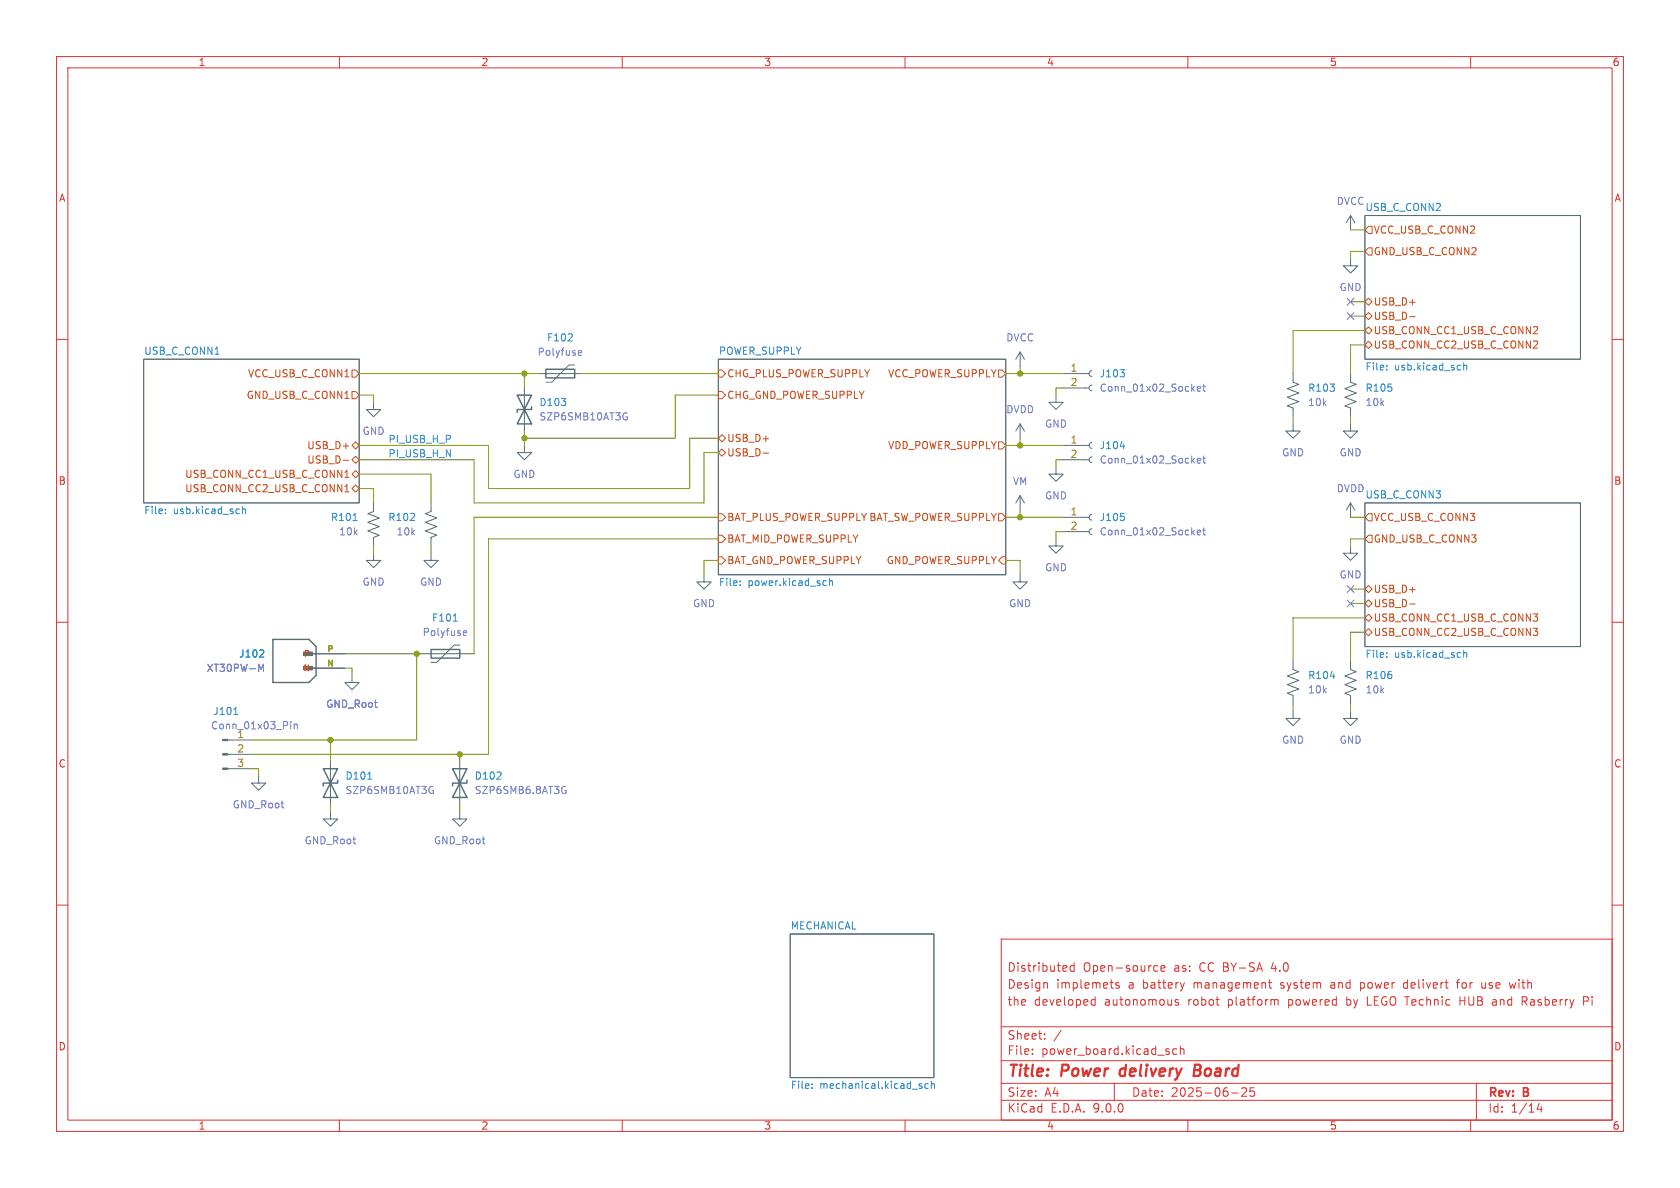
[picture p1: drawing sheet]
<svg xmlns="http://www.w3.org/2000/svg" width="297mm" height="210mm" viewBox="0 0 297 210" stroke-linecap="round" stroke-linejoin="round" font-family="sans-serif">
<g fill="none" stroke="#dc322f" stroke-width=".18">
<path d="M10 10h277v190h-277zM12 12h273v186h-273zM60 10v2M110 10v2M160 10v2M210 10v2M260 10v2M10 60h2M285 60h2M10 110h2M285 110h2M10 160h2"/>
<path d="M177 166h108v32h-108zM185 173.7l.2 .2v.8M188.5 170.8l.1 .3-.7 .1M189.9 170.2v1.5M189.9 170.8l-.4-.1-.3 .3v.4l.1 .2h.6M193 177.6h.6M193 176.8h.6M193.6 176.2v1.5M197.8 173.8l-.3-.1-.3 .2 .1 .2 .5 .2v.3h-.6M204.1 171.6h.6M204.1 170.8h.6M205.2 171.2l.8-.1-.1-.3-.4-.1-.3 .2 .1 .7h.6"/>
<path d="M208.3 176.8l-.3-.1-.3 .2 .1 .2 .5 .2v.3h-.6M209.4 173.7l-.4 1M224.2 173.7h.6M224.5 173.2v1.3l.3 .2M225.4 176.8h.5l.1 .9M240.5 173.7v1.5M240.5 174.6l.2 .1M240.7 173.7l-.2 .1M241.7 176.2v1.5h.8M248.4 173.7l-.3 .3v.4l.3 .3M257.5 173.7h.5M258 173.2l-.3 .2v1.3"/>
<path d="M258.1 176.2v1.5M258.1 176.9h.9M262 173.7v.9h.5M264 177.7h.4M264 176.7l.5 .1M264 177.1h.4M266.8 173.7l.3 1 .3-.7 .3 .7M269.5 177l.5 .7M269.9 176.3l-.2-.1h-.6v1.5M269.9 176.8l-.2 .2h-.6M280 177l.7-.1 .1-.2-.1-.4-.2-.1h-.5v1.5M285 160h2"/>
<path d="M60 198v2M110 198v2M160 198v2M177 194.5h108M177 191.5h108M177 187.5h108M177 181.5h108M182.5 186.3v.1M182.5 185.5v.1M184.7 183.6v.1M184.7 182.8v.1M187.6 182.1l-1.3 2"/>
<path d="M197 191.5v3M206.7 186v.3M208 185.5l-.4-.1-.3 .3v.4l.2 .2h.5M208.7 185.5l.2-.1 .3 .1 .1 .9M208.7 184.9v1.5M210 198v2M217.7 193.2h1.2M219.5 192.4l.6-.1 .2 .1 .1 .3-.9 1.1h.9M221.7 192.3h-.7v.7l.2-.1h.5l.1 .3-.1 .5-.2 .1-.5-.1M260 198v2M261 191.5v6.5M272.1 195l-.4 1.1h1"/>
<path d="M272.5 195.6v1"/>
</g>
<path d="M198.1 189.1l-.2 .7 .4 .4M211.1 189.2h.7M211.8 189.2l.3 .1M211.9 188.2h-.6l-.3 2 1-.1M212 189.1l-.2 .1" fill="none" stroke="#dc322f" stroke-width=".4"/>
<g fill="none" stroke="#586e75" stroke-width=".18">
<path d="M238.8 38.1l.7 1.3M238.8 38.1l-.8 1.3M238.8 38.1v2.5M241.3 38.1h38.1v25.4h-38.1zM238.8 45.7v1.3h1.2l-1.2 1.3-1.3-1.3h1.3M25.4 63.5h38.1v25.4h-38.1zM66 71.1v1.3h-1.2l1.2 1.3 1.3-1.3h-1.3M92.7 78.7v1.3h1.3l-1.3 1.3-1.3-1.3h1.3M92.7 68.6v7.6M95.2 66h7.7M101.6 64.5h-1l-3.1 3.1h-1M127 63.5h50.8v38.1h-50.8z"/>
<path d="M180.3 62.2l.8 1.3M180.3 62.2l-.7 1.3M180.3 62.2v2.6M180.3 74.9v2.6M180.3 74.9l-.7 1.3M180.3 74.9l.8 1.3M186.7 69.9v1.2h-1.3l1.3 1.3 1.3-1.3h-1.3M188 66h4.5M188 68.6h4.5M188 78.7h4.5M193 65.5l-.3 .2-.2 .3 .2 .4 .3 .1M193 68.1l-.3 .1-.2 .4 .2 .3 .3 .2"/>
<path d="M193 78.2l-.3 .2-.2 .3 .2 .4 .3 .1M228.6 74.9v1.3h-1.3l1.3 1.3 1.3-1.3h-1.3M228.6 66v1.6l1 .3-2 .8 2 .8-2 .7 2 .8-2 .8 1 .3v1.6M238.8 66v1.6l1 .3-2.1 .8 2.1 .8-2.1 .7 2.1 .8-2.1 .8 1.1 .3v1.6M238.8 74.9v1.3h-1.3l1.3 1.3 1.2-1.3h-1.2M66 97.8v1.3h1.3l-1.3 1.2-1.2-1.2h1.2M66 88.9v1.5l-1 .4 2.1 .8-2.1 .7 2.1 .8-2.1 .8 2.1 .7-1.1 .4v1.5M76.2 97.8v1.3h1.3l-1.3 1.2-1.3-1.2h1.3M76.2 88.9v1.5l-1 .4 2 .8-2 .7 2 .8-2 .8 2 .7-1 .4v1.5M180.3 87.6v2.6M180.3 87.6l-.7 1.3M180.3 87.6l.8 1.3"/>
<path d="M186.7 95.3v1.2h-1.3l1.3 1.3 1.3-1.3h-1.3M186.7 82.6v1.2h-1.3l1.3 1.3 1.3-1.3h-1.3M188 81.3h4.5M188 91.4h4.5M188 94h4.5M193 80.8l-.3 .1-.2 .4 .2 .3 .3 .2M193 90.9l-.3 .2-.2 .3 .2 .4 .3 .1M193 93.5l-.3 .1-.2 .4 .2 .3 .3 .2M238.8 96.5v1.3h1.2l-1.2 1.3-1.3-1.3h1.3M238.8 88.9v2.5M238.8 88.9l-.8 1.3M238.8 88.9l.7 1.3"/>
<path d="M241.3 88.9h38.1v25.4h-38.1zM55.9 115.6h5.1M55.9 118.1h5.1M62.2 119.4v1.3h-1.2l1.2 1.2 1.3-1.2h-1.3M74.9 115.6h7.6M81.3 114h-1l-3.1 3.1h-1M124.5 101.6v1.3h1.2l-1.2 1.2-1.3-1.2h1.3M180.3 101.6v1.3h-1.2l1.2 1.2 1.3-1.2h-1.3M228.6 116.8v1.6l1 .3-2 .8 2 .8-2 .7 2 .8-2 .8 1 .3v1.6M238.8 116.8v1.6l1 .3-2.1 .8 2.1 .8-2.1 .7 2.1 .8-2.1 .8 1.1 .3v1.6M40.2 130.8h4.2M40.2 133.4h4.2"/>
<path d="M40.2 135.9h4.2M45.7 137.2v1.2h-1.3l1.3 1.3 1.3-1.3h-1.3M58.4 134.6v7.6M81.3 134.6v7.6M228.6 125.7v1.3h-1.3l1.3 1.3 1.3-1.3h-1.3M238.8 125.7v1.3h-1.3l1.3 1.3 1.2-1.3h-1.2M58.4 143.5v1.3h-1.3l1.3 1.3 1.3-1.3h-1.3M81.3 143.5v1.3h-1.3l1.3 1.3 1.2-1.3h-1.2M139.7 165.1h25.4v25.4h-25.4z"/>
</g>
<g fill="none" stroke="#cb4b16" stroke-width=".18">
<path d="M241.3 58.4l.6-.6 .7 .6-.7 .7zM241.3 55.9l.6-.7 .7 .7-.7 .6zM241.3 53.3l.6-.6 .7 .6-.7 .7zM241.9 40h.7v1.3h-.7l-.6-.7zM241.9 43.8h.7v1.3h-.7l-.6-.6zM249.2 56h1M271.6 57.7l.2 .3v.3l-.8 .7h.8M62.2 78.7l.7-.6 .6 .6-.6 .7zM62.2 65.4h.7l.6 .6-.6 .7h-.7zM62.2 69.2h.7l.6 .7-.6 .6h-.7zM127 69.2h.6l.7 .7-.7 .6h-.6zM127 65.4h.6l.7 .6-.7 .7h-.6z"/>
<path d="M127 77.5l.6-.7 .7 .7-.7 .6zM176.5 78.1h.7l.6 .6-.6 .7h-.7zM176.5 65.4h.7l.6 .6-.6 .7h-.7zM241.3 61l.6-.7 .7 .7-.7 .6zM271.6 60.3l.2 .2v.3l-.8 .7h.8M60.7 81.4h.9M61 84.4h.7M61 86.9h.7M61.2 83.3l.1-.2v1.3M61.2 85.9l.1-.2v1.2M62.2 83.8l.7-.6 .6 .6-.6 .7zM62.2 81.3l.7-.7 .6 .7-.6 .6z"/>
<path d="M62.2 86.4l.7-.7 .6 .7-.6 .6zM127 98.4h.6l.7 .7-.7 .6h-.6zM127 90.8h.6l.7 .6-.7 .7h-.6zM127 94.6h.6l.7 .7-.7 .6h-.6zM127 80l.6-.6 .7 .6-.7 .6zM134.9 80.1h1M176.5 90.8h.7l.6 .6-.6 .7h-.7zM177.2 98.4h.6v1.3h-.6l-.7-.6zM241.9 90.8h.7v1.3h-.7l-.6-.7zM241.9 94.6h.7v1.3h-.7l-.6-.6zM241.3 109.2l.6-.6 .7 .6-.7 .7zM241.3 106.7l.6-.7 .7 .7-.7 .6z"/>
<path d="M241.3 111.8l.6-.7 .7 .7-.7 .6zM241.3 104.1l.6-.6 .7 .6-.7 .7zM249.2 106.8h1M271 108.5h.8l-.4 .5M271 111.1h.8l-.4 .5M271.7 109.1l.1 .2-.1 .4M271.7 111.6l.1 .2-.1 .5"/>
</g>
<g fill="none" stroke="#268bd2" stroke-width=".18">
<path d="M101.1 59.1v.4M38 62.6h.7M100.4 60.3h.8M198 65.3h.8l-.4 .5M198 78.9h.8M198.7 65.9l.1 .2-.1 .5M245.1 64.6v.1M245.1 65.3v.1M258.8 64.1v1.3M258.8 64.7l.1-.1h.3l.1 .8M29.2 90.7v.1M29.2 90v.1"/>
<path d="M42.9 89.5v1.3M42.9 90.1l.1-.1h.3l.1 .8M62.4 92h.7M198.1 90.7h.6M198.7 91.3l.1 .2-.1 .5M46.5 114.9l.1 .2v.3l-.7 .7h.7M80.1 109.8h.8M130.8 103.4v.1M130.8 102.7v.1M145.7 102.7h.4M146.1 103.4l-.4 .1M146.6 102.8l.2-.1h.3l.1 .8"/>
<path d="M146.6 102.2v1.3M235.2 119.5h.8M245.1 116.1v.1M245.1 115.4v.1M258.8 114.9v1.3M258.8 115.5l.1-.1h.3l.1 .8M41.3 126.3h.8M65 137.7h.7M143.5 192.3v.1M143.5 191.6v.1M162.7 192h.3v.2l-.2 .2h-.2M162.7 191.6h.3"/>
<path d="M164.1 191.6h-.4l-.2 .2 .1 .5h.5M164.7 191.7l.1-.1h.3l.1 .8M164.7 191.1v1.3"/>
</g>
<path d="M91.4 69.9l2.6 5h-2.6l2.6-5zM94 71.9v.5h-2.6v.5M96.5 65.3h5.1v1.5h-5.1zM48.3 113h6.3l1.3 1.3v5.1l-1.3 1.3h-6.3zM54 115.6h1.9M54 118.1h1.9M76.2 114.8h5.1v1.5h-5.1zM57.1 135.9l2.6 5.1h-2.6l2.6-5.1zM59.7 137.9v.5h-2.6v.5M80 135.9l2.5 5.1h-2.5l2.5-5.1zM82.5 137.9v.5h-2.5v.5" fill="none" stroke="#586e75" stroke-width=".25"/>
<g fill="none" stroke="#6c71c4" stroke-width=".18">
<path d="M238.2 52.7l1.2 1.2M238.2 55.3l1.2 1.2M239.4 52.7l-1.2 1.2M239.4 55.3l-1.2 1.2M102.2 62.6l.2 .2 .4-.1M102.2 62.1l.2-.1h.3l.1 .1v.2l-.6 .1M110.5 73h.3M110.7 73.7h.2v.4l-.4 .1M211.7 68.7l.6-.1-.1-.2-.4-.1-.1 .2v.6h.5M212.6 68.3h.5M212.8 67.9v1.1l.3 .2M211.7 81.4l.6-.1-.1-.2-.4-.1-.1 .2v.6h.5"/>
<path d="M211.7 94.1l.6-.1-.1-.2-.4-.1-.1 .2v.6h.5M212.6 81h.5M212.6 93.7h.5M212.8 80.6v1.1l.3 .2M212.8 93.3v1.1l.3 .2M45.7 117.4l.5 .9 .4-.9v1.3M81.9 112.2l.2 .1h.4M81.9 111.7l.2-.2h.2l.2 .2v.1l-.6 .1M238.2 103.5l1.2 1.2M238.2 106.1l1.2 1.2M239.4 103.5l-1.2 1.2M239.4 106.1l-1.2 1.2"/>
<path d="M51.4 127.6v.1M51.4 128v.8M52 128v.8M52 128.1l.2-.1 .3 .1 .1 .7M76.3 139l.3 .1M76.4 139.7h.2v.5l-.3 .1M99.5 139.1h.5M99.8 139.7h.3v.5l-.3 .1-.3-.1"/>
</g>
<g fill="#586e75" stroke="#586e75" stroke-width=".18">
<path d="M39.4 130.7h.8v.2h-.8z"/>
<path d="M39.4 133.2h.8v.3h-.8z"/>
<path d="M39.4 135.8h.8v.2h-.8z"/>
<path d="M53.7 115.3h1.5v.6h-1.5z"/>
<path d="M53.7 117.8h1.5v.6h-1.5z"/>
</g>
<g fill="none" stroke="#859900" stroke-width=".18">
<path d="M238.8 55.9h2.5M238.8 53.3h2.5M238.8 40.6h2.5M241.3 44.5h-2.5v1.2M241.3 58.4h-12.7v7.6M63.5 69.9h2.5v1.2M63.5 66h31.7M92.7 66v2.6M92.7 76.2v2.5M102.9 66h24.1M127 69.9h-7.6v7.6h-26.7M127 77.5h-5.1v8.9h-35.5v-7.7h-22.9"/>
<path d="M177.8 78.7h10.2M177.8 66h10.2M180.3 64.8v1.2M180.3 77.5v1.2M188 68.6h-1.3v1.3M228.6 73.7v1.2M238.8 73.7v1.2M241.3 61h-2.5v5M63.5 86.4h2.5v2.5M63.5 83.8h12.7v5.1M66 96.5v1.3M76.2 96.5v1.3"/>
<path d="M127 80h-2.5v8.9h-40.7v-7.6h-20.3M127 99.1h-2.5v2.5M127 95.3h-40.6v38.1h-42M127 91.4h-43.2v24.2h-1.3M177.8 99.1h2.5v2.5M177.8 91.4h10.2M180.3 90.2v1.2M188 81.3h-1.3v1.3M188 94h-1.3v1.3M238.8 91.4h2.5M241.3 95.3h-2.5v1.2M61 115.6h13.9"/>
<path d="M61 118.1h1.2v1.3M73.7 115.6v15.2h-29.3M238.8 106.7h2.5M238.8 104.1h2.5M241.3 111.8h-2.5v5M241.3 109.2h-12.7v7.6M44.4 135.9h1.3v1.3M58.4 130.8v3.8M81.3 133.4v1.2M228.6 124.5v1.2M238.8 124.5v1.2M58.4 142.2v1.3"/>
<path d="M81.3 142.2v1.3"/>
</g>
<g fill="#859900" stroke="#859900" stroke-width=".18">
<circle cx="92.7" cy="77.5" r=".46"/>
<circle cx="92.7" cy="66" r=".46"/>
<circle cx="81.3" cy="133.4" r=".46"/>
<circle cx="58.4" cy="130.8" r=".46"/>
<circle cx="73.7" cy="115.6" r=".46"/>
<circle cx="180.3" cy="66" r=".46"/>
<circle cx="180.3" cy="78.7" r=".46"/>
<circle cx="180.3" cy="91.4" r=".46"/>
</g>
<g font-size="2.8" fill="#dc322f">
<text x="178" y="190.9">Title:</text>
<text x="187.7" y="190.9">Power</text>
<text x="198.8" y="190.9">delivery</text>
<text x="212.7" y="190.9">Board</text>
</g>
<g font-size="2.1" fill="#dc322f">
<text x="178" y="172">Distributed</text>
<text x="191.4" y="172">Open-source</text>
<text x="207.6" y="172">as:</text>
<text x="212.2" y="172">CC BY-SA</text>
<text x="225.1" y="172">4.0</text>
<text x="178" y="178">the</text>
<text x="178" y="175">Design</text>
<text x="182.8" y="178">developed</text>
<text x="186.7" y="175">implemets</text>
<text x="195.3" y="178">autonomous</text>
<text x="199.5" y="175">a</text>
<text x="202.2" y="175">battery</text>
<text x="210.2" y="178">robot</text>
<text x="211.3" y="175">management</text>
<text x="217.3" y="178">platform</text>
<text x="226.8" y="175">system</text>
<text x="228.1" y="178">powered</text>
<text x="235.8" y="175">and</text>
<text x="238.6" y="178">by</text>
<text x="241.2" y="175">power</text>
<text x="242.4" y="178">LEGO Technic</text>
<text x="249" y="175">delivert</text>
<text x="258.6" y="175">for</text>
<text x="259.1" y="178">HUB</text>
<text x="263.1" y="175">use</text>
<text x="265" y="178">and</text>
<text x="268.2" y="175">with</text>
<text x="270.4" y="178">Rasberry</text>
<text x="281.4" y="178">Pi</text>
<text x="178" y="184">Sheet:</text>
<text x="178" y="186.7">File:</text>
<text x="184.1" y="186.7">power_board.kicad_sch</text>
<text x="178" y="196.9">KiCad</text>
<text x="178" y="194.1">Size:</text>
<text x="184.7" y="194.1">A4</text>
<text x="185.7" y="196.9">E.D.A.</text>
<text x="193.3" y="196.9">9.0.0</text>
<text x="200" y="194.1">Date:</text>
<text x="207" y="194.1">2025-06-25</text>
<text x="263" y="194.3">Rev:</text>
<text x="263" y="196.9">Id:</text>
<text x="267.1" y="196.9">1/14</text>
<text x="269.4" y="194.3">B</text>
</g>
<g font-size="1.8" fill="#dc322f">
<text x="35" y="11.9">1</text>
<text x="85" y="11.9">2</text>
<text x="135" y="11.9">3</text>
<text x="185" y="11.9">4</text>
<text x="235" y="11.9">5</text>
<text x="285" y="11.9">6</text>
<text x="10.3" y="35.9">A</text>
<text x="285.3" y="35.9">A</text>
<text x="10.3" y="85.9">B</text>
<text x="285.3" y="85.9">B</text>
<text x="10.3" y="135.9">C</text>
<text x="285.3" y="135.9">C</text>
<text x="10.3" y="185.9">D</text>
<text x="285.3" y="185.9">D</text>
<text x="35" y="199.9">1</text>
<text x="85" y="199.9">2</text>
<text x="135" y="199.9">3</text>
<text x="185" y="199.9">4</text>
<text x="235" y="199.9">5</text>
<text x="285" y="199.9">6</text>
</g>
<g font-size="1.8" fill="#6c71c4">
<text x="236.2" y="36.4">DVCC</text>
<text x="236.7" y="51.7">GND</text>
<text x="94.9" y="63.1">Polyfuse</text>
<text x="177.8" y="60.6">DVCC</text>
<text x="194.3" y="69.4">Conn_01x02_Socket</text>
<text x="231.1" y="72">10k</text>
<text x="241.3" y="72">10k</text>
<text x="64" y="77.1">GND</text>
<text x="95.3" y="74.5">SZP6SMB10AT3G</text>
<text x="177.8" y="73.3">DVDD</text>
<text x="184.7" y="75.8">GND</text>
<text x="194.3" y="82.1">Conn_01x02_Socket</text>
<text x="226.6" y="80.9">GND</text>
<text x="236.7" y="80.9">GND</text>
<text x="90.7" y="84.7">GND</text>
<text x="179" y="86">VM</text>
<text x="184.7" y="88.5">GND</text>
<text x="236.2" y="87.2">DVDD</text>
<text x="59.8" y="94.8">10k</text>
<text x="70" y="94.8">10k</text>
<text x="194.3" y="94.8">Conn_01x02_Socket</text>
<text x="184.7" y="101.2">GND</text>
<text x="64" y="103.7">GND</text>
<text x="74.2" y="103.7">GND</text>
<text x="122.4" y="107.5">GND</text>
<text x="178.3" y="107.5">GND</text>
<text x="236.7" y="102.5">GND</text>
<text x="74.6" y="112.6">Polyfuse</text>
<text x="36.4" y="119">XT30PW-M</text>
<text x="57.6" y="125.3">GND_Root</text>
<text x="231.1" y="122.8">10k</text>
<text x="241.3" y="122.8">10k</text>
<text x="37.2" y="129.1">Conn_01x03_Pin</text>
<text x="41.8" y="130.6">1</text>
<text x="226.6" y="131.7">GND</text>
<text x="236.7" y="131.7">GND</text>
<text x="41.1" y="143.1">GND_Root</text>
<text x="61" y="140.6">SZP6SMB10AT3G</text>
<text x="83.8" y="140.6">SZP6SMB6.8AT3G</text>
<text x="53.8" y="149.5">GND_Root</text>
<text x="76.6" y="149.5">GND_Root</text>
</g>
<g font-size="1.8" fill="#268bd2">
<text x="241.3" y="37.4">USB_C_CONN2</text>
<text x="25.4" y="62.8">USB_C_CONN1</text>
<text x="96.6" y="60.6">F102</text>
<text x="127" y="62.8">POWER_SUPPLY</text>
<text x="241.3" y="65.8">File:</text>
<text x="246.5" y="65.8">usb.kicad_sch</text>
<text x="95.3" y="72">D103</text>
<text x="194.3" y="66.9">J103</text>
<text x="231.1" y="69.4">R103</text>
<text x="241.3" y="69.4">R105</text>
<text x="194.3" y="79.6">J104</text>
<text x="241.3" y="88.2">USB_C_CONN3</text>
<text x="25.4" y="91.2">File:</text>
<text x="30.6" y="91.2">usb.kicad_sch</text>
<text x="58.4" y="92.3">R101</text>
<text x="68.5" y="92.3">R102</text>
<text x="194.3" y="92.3">J105</text>
<text x="127" y="103.9">File:</text>
<text x="132.2" y="103.9">power.kicad_sch</text>
<text x="76.3" y="110.1">F101</text>
<text x="42.2" y="116.4">J102</text>
<text x="241.3" y="116.6">File:</text>
<text x="246.5" y="116.6">usb.kicad_sch</text>
<text x="231.1" y="120.2">R104</text>
<text x="241.3" y="120.2">R106</text>
<text x="37.6" y="126.6">J101</text>
<text x="61" y="138">D101</text>
<text x="83.8" y="138">D102</text>
<text x="139.7" y="164.4">MECHANICAL</text>
<text x="139.7" y="192.8">File:</text>
<text x="144.9" y="192.8">mechanical.kicad_sch</text>
</g>
<g font-size="1.8" fill="#cb4b16">
<text x="242.8" y="41.5">VCC_USB_C_CONN2</text>
<text x="242.8" y="45.3">GND_USB_C_CONN2</text>
<text x="242.8" y="59.3">USB_CONN_CC1_USB_C_CONN2</text>
<text x="242.8" y="56.7">USB_D-</text>
<text x="242.8" y="54.2">USB_D+</text>
<text x="242.8" y="61.8">USB_CONN_CC2_USB_C_CONN2</text>
<text x="43.5" y="70.7">GND_USB_C_CONN1</text>
<text x="43.8" y="66.9">VCC_USB_C_CONN1</text>
<text x="128.5" y="70.7">CHG_GND_POWER_SUPPLY</text>
<text x="128.5" y="66.9">CHG_PLUS_POWER_SUPPLY</text>
<text x="156.9" y="66.9">VCC_POWER_SUPPLY</text>
<text x="54.2" y="82.1">USB_D-</text>
<text x="54.2" y="79.6">USB_D+</text>
<text x="128.5" y="80.9">USB_D-</text>
<text x="128.5" y="78.3">USB_D+</text>
<text x="156.9" y="79.6">VDD_POWER_SUPPLY</text>
<text x="32.6" y="84.7">USB_CONN_CC1_USB_C_CONN1</text>
<text x="32.6" y="87.2">USB_CONN_CC2_USB_C_CONN1</text>
<text x="128.5" y="92.3">BAT_PLUS_POWER_SUPPLY BAT_SW_POWER_SUPPLY</text>
<text x="242.8" y="92.3">VCC_USB_C_CONN3</text>
<text x="128.5" y="99.9">BAT_GND_POWER_SUPPLY</text>
<text x="128.5" y="96.1">BAT_MID_POWER_SUPPLY</text>
<text x="156.7" y="99.9">GND_POWER_SUPPLY</text>
<text x="242.8" y="96.1">GND_USB_C_CONN3</text>
<text x="242.8" y="107.5">USB_D-</text>
<text x="242.8" y="105">USB_D+</text>
<text x="242.8" y="110.1">USB_CONN_CC1_USB_C_CONN3</text>
<text x="242.8" y="112.6">USB_CONN_CC2_USB_C_CONN3</text>
</g>
<g font-size="1.8" fill="#b58900">
<text x="189.2" y="65.8">1</text>
<text x="189.2" y="68.3">2</text>
<text x="189.2" y="78.5">1</text>
<text x="189.2" y="81">2</text>
<text x="189.2" y="91.2">1</text>
<text x="189.2" y="93.7">2</text>
<text x="41.8" y="133.1">2</text>
<text x="41.8" y="135.6">3</text>
</g>
<g font-size="1.8" fill="#2aa198">
<text x="68.6" y="80.9">PI_USB_H_N</text>
<text x="68.6" y="78.4">PI_USB_H_P</text>
</g>
<g font-size="1.4" fill="#cb4b16">
<text x="53.5" y="118.8">N</text>
<text x="53.6" y="116.3">P</text>
</g>
<g font-size="1.4" fill="#b58900">
<text x="57.8" y="117.9">N</text>
<text x="57.8" y="115.3">P</text>
</g>
</svg>
